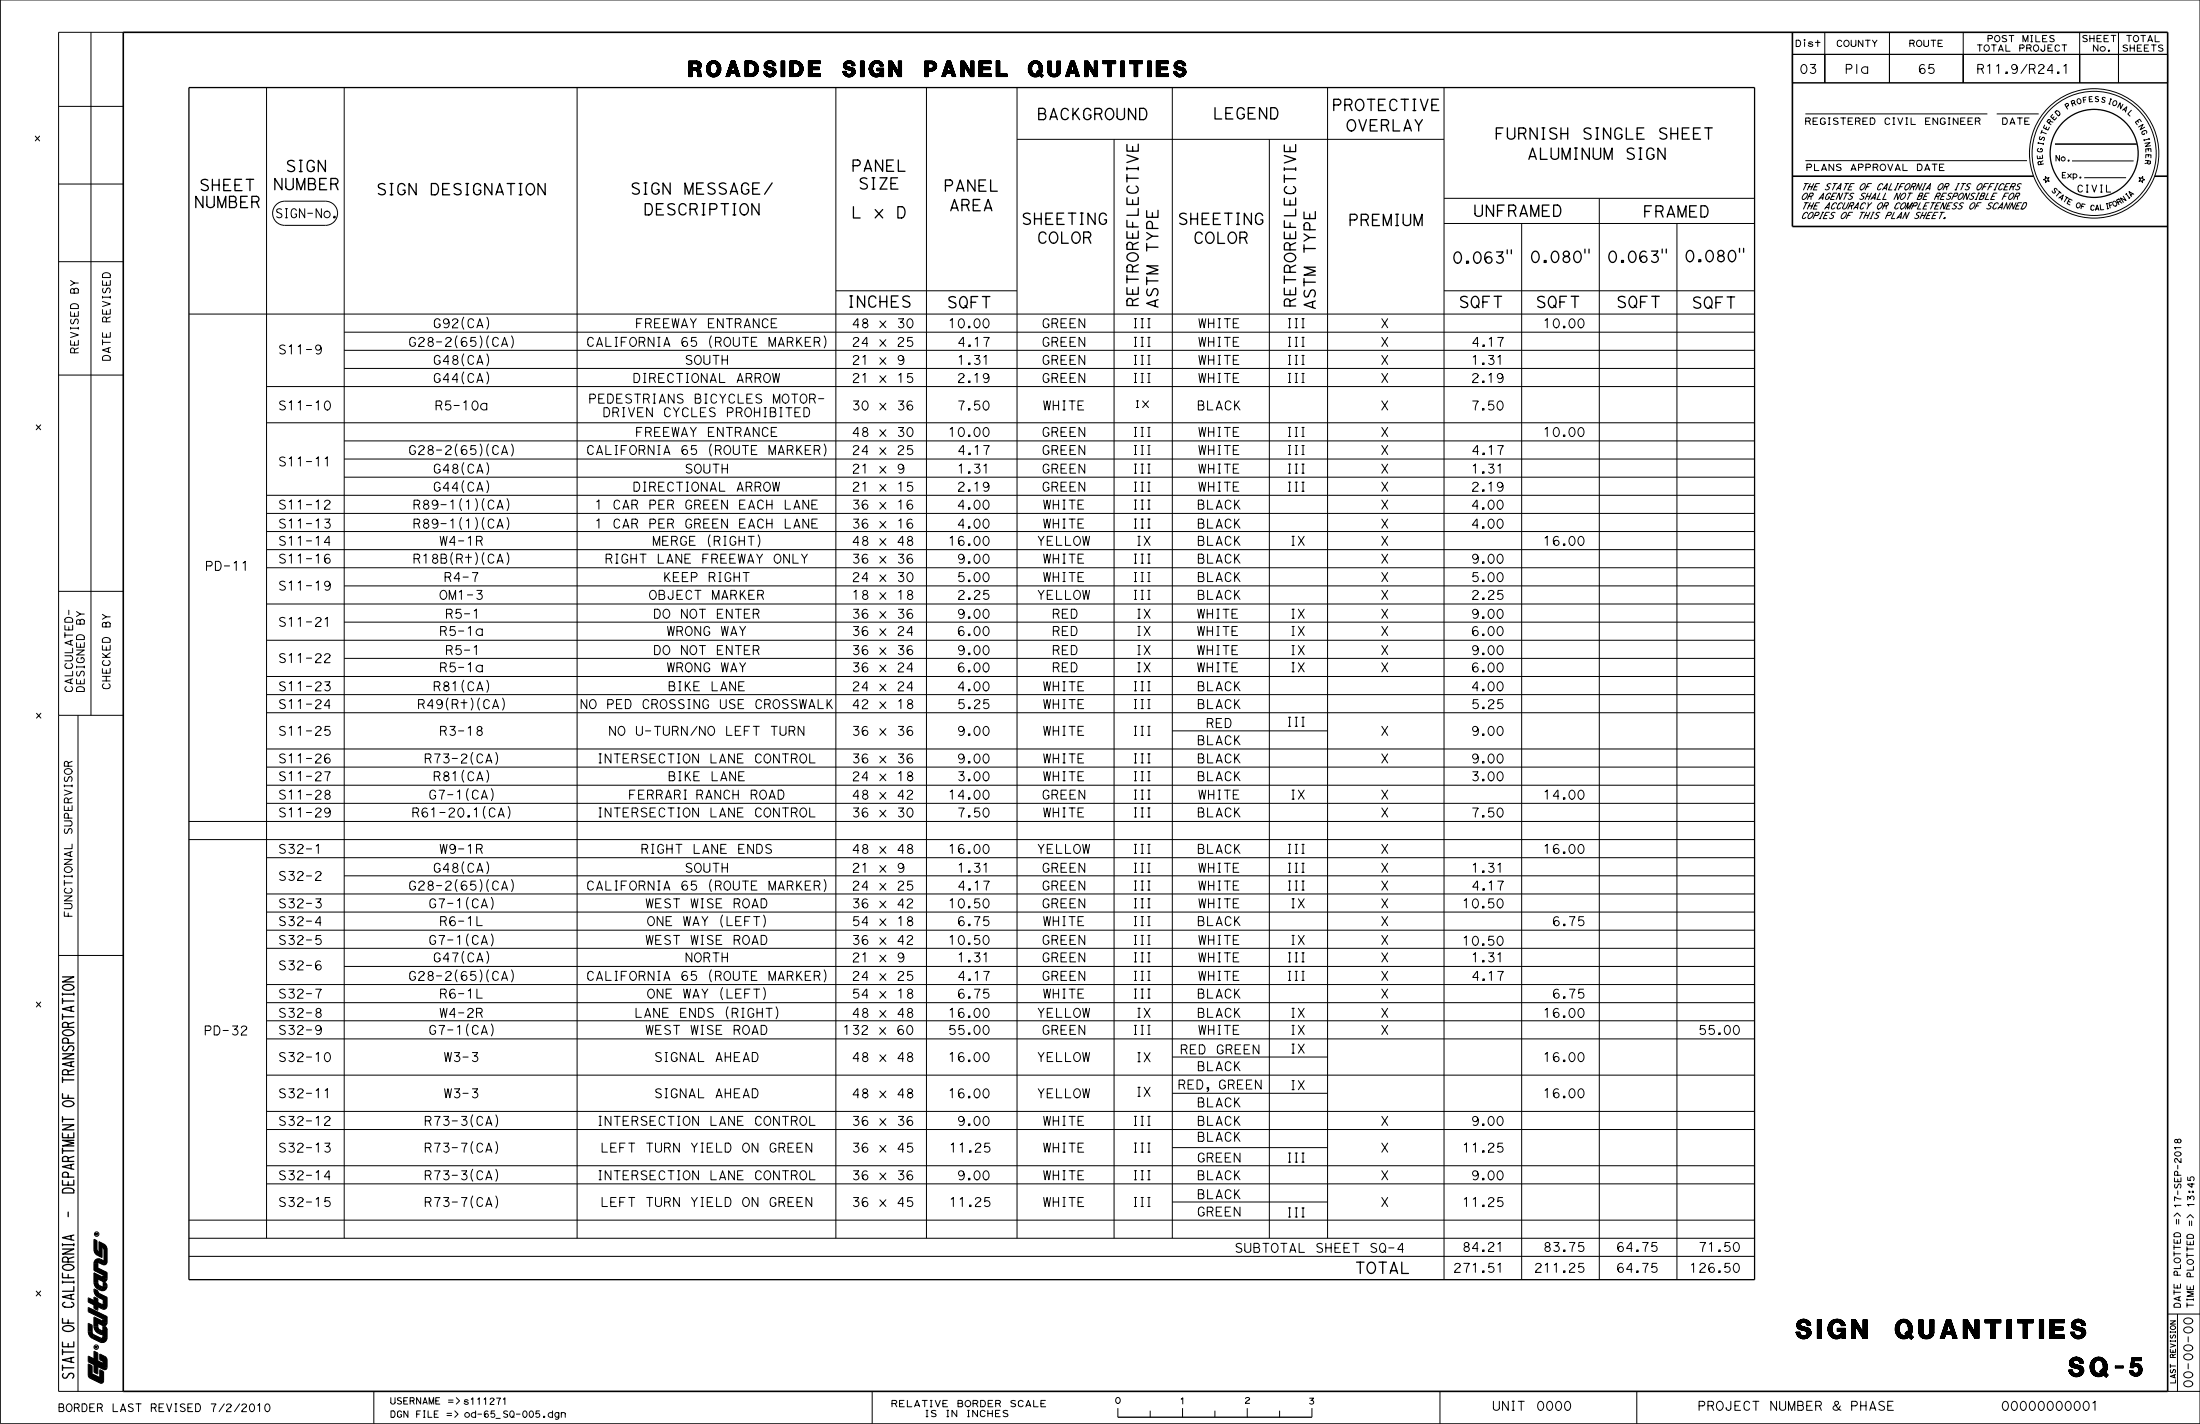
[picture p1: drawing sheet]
<svg xmlns="http://www.w3.org/2000/svg" width="432mm" height="279mm" viewBox="0 0 432 279" stroke-linecap="round" stroke-linejoin="round" font-family="sans-serif">
<g fill="none" stroke="#000" stroke-width=".2">
<path d="M.1 0h431.7v279.3h-431.7zM17.9 6.3v134M24.2 6.3h-12.7v266.7h12.7M52.3 17.2v225.8M67.6 17.2v225.8M113.3 17.2v225.8M164.1 17.2v225.8M181.8 17.2v225.8M199.6 17.2v225.8M230.1 17.2v225.8M260.6 17.2v225.8M283.4 17.2v233.9"/>
<path d="M351.8 10.7h73.6v5.6h-73.6zM354.2 8.2v.9M358.2 6.3v10M370.9 6.3v10M385.3 6.3v10M408.2 6.3v10M415.8 6.3v10M11.5 20.9h12.7M11.5 36.1h12.7M199.6 27.3h83.8M218.7 27.3v215.7M249.1 27.3v215.7"/>
<path d="M283.4 38.9h61M313.9 38.9v212.2M354.3 22.4h35.8M354.3 31.5h43.5M391.9 22.4h8.2M401.5 34.6l.2 .4 .5-.2-.3 .4 .3 .4-.4-.1-.3 .3v-.4l-.5-.2 .5-.1zM403.3 28.3h16.1M406.7 31.6h12.1M409.1 34.9h8.2M419.8 34.8l.5 .2 .3-.4-.1 .5 .5 .2-.5 .1v.4l-.2-.3-.5 .1 .3-.4zM11.5 51.3h12.7M54.2 40.2l.6-.5 1.1-.2h8a2.37 2.37 0 0 1 2.4 2.3 2.37 2.37 0 0 1-2.4 2.4h-8a2.37 2.37 0 0 1-2.2-1.5 2.37 2.37 0 0 1 .5-2.5z"/>
<path d="M164.1 57.1h35.5M283.4 43.9h61M283.4 57.1h61M298.7 43.9v207.2M329.1 43.9v207.2M11.5 73.6h12.7M37.1 61.6h307.3M52.3 75.8h292.1M67.6 72.3h276.8M67.6 65.2h276.8M67.6 68.7h276.8M89.7 65.9a2.22 2.22 0 0 0 0 2.3"/>
<path d="M91 62.2a2.22 2.22 0 0 0 0 2.4M91 69.4a2.22 2.22 0 0 0 0 2.4M91 73a2.22 2.22 0 0 0 0 2.3M94.2 65.9a2.22 2.22 0 0 1 0 2.4M95.6 62.2a2.22 2.22 0 0 1 0 2.4M95.6 69.4a2.22 2.22 0 0 1 0 2.4M95.6 73a2.22 2.22 0 0 1 0 2.3M95.9 65.9a2.22 2.22 0 0 0 0 2.3M100.4 65.9a2.22 2.22 0 0 1 0 2.4M139.6 65.9a2.22 2.22 0 0 0 0 2.3M161.8 65.9a2.22 2.22 0 0 1 0 2.4M52.3 97.2h292.1"/>
<path d="M52.3 83h292.1M67.6 86.5h276.8M67.6 93.6h276.8M67.6 90.1h276.8M89.7 87.1a2.22 2.22 0 0 0 0 2.4M90.6 97.8a2.22 2.22 0 0 0 0 2.4M91 90.8a2.22 2.22 0 0 0 0 2.3M91 94.3a2.22 2.22 0 0 0 0 2.4M93.4 97.8a2.22 2.22 0 0 1 0 2.4M94.2 87.1a2.22 2.22 0 0 1 0 2.4M95 97.8a2.22 2.22 0 0 0 0 2.4M95.6 90.8a2.22 2.22 0 0 1 0 2.3"/>
<path d="M95.6 94.3a2.22 2.22 0 0 1 0 2.4M95.9 87.1a2.22 2.22 0 0 0 0 2.4M99.5 97.8a2.22 2.22 0 0 1 0 2.4M100.4 87.1a2.22 2.22 0 0 1 0 2.4M139.6 87.1a2.22 2.22 0 0 0 0 2.4M161.8 87.1a2.22 2.22 0 0 1 0 2.4M11.5 116h12.7M52.3 111.4h292.1M52.3 107.8h292.1M52.3 104.3h292.1M52.3 118.5h292.1M52.3 100.7h292.1"/>
<path d="M67.6 115h276.8M88.8 108.4a2.22 2.22 0 0 0 0 2.4M90.6 101.6a2.22 2.22 0 0 0 0 2.3M93.4 101.6a2.22 2.22 0 0 1 0 2.3M93.4 108.4a2.22 2.22 0 0 1 0 2.4M95 101.6a2.22 2.22 0 0 0 0 2.3M95 108.4a2.22 2.22 0 0 0 0 2.4M99.5 101.6a2.22 2.22 0 0 1 0 2.3M99.5 108.4a2.22 2.22 0 0 1 0 2.4M139.4 104.9a2.22 2.22 0 0 0 0 2.4M148.8 104.9a2.22 2.22 0 0 1 0 2.4M52.3 136.3h292.1"/>
<path d="M52.3 125.6h292.1M52.3 132.7h292.1M52.3 139.8h292.1M67.6 129.2h276.8M67.6 122.1h276.8M87.9 137a2.22 2.22 0 0 0 0 2.3M91 133.5a2.22 2.22 0 0 0 0 2.3M92.5 137a2.22 2.22 0 0 1 0 2.3M94.1 137a2.22 2.22 0 0 0 0 2.3M95.6 133.5a2.22 2.22 0 0 1 0 2.3M98.6 137a2.22 2.22 0 0 1 0 2.3M11.5 140.3h12.7"/>
<path d="M15.3 140.3v132.7M52.3 150.5h292.1M52.3 147h292.1M52.3 157.6h292.1M52.3 154.1h292.1M91 151.1a2.22 2.22 0 0 0 0 2.4M91.9 154.7a2.22 2.22 0 0 0 0 2.4M92.8 147.6a2.22 2.22 0 0 0 0 2.4M95.2 158.2a2.22 2.22 0 0 0 0 2.4M95.6 151.1a2.22 2.22 0 0 1 0 2.4M96.4 154.7a2.22 2.22 0 0 1 0 2.4M97.3 147.6a2.22 2.22 0 0 1 0 2.4"/>
<path d="M99.7 158.2a2.22 2.22 0 0 1 0 2.4M230.1 143.4h30.5M37.1 161.2h307.3M37.1 164.7h307.3M52.3 168.3h292.1M52.3 179h292.1M52.3 175.4h292.1M67.6 171.8h276.8M89.7 172.6a2.22 2.22 0 0 0 0 2.3M91 169.1a2.22 2.22 0 0 0 0 2.3M91.9 176.1a2.22 2.22 0 0 0 0 2.3M94.2 172.6a2.22 2.22 0 0 1 0 2.3"/>
<path d="M95.6 169.1a2.22 2.22 0 0 1 0 2.3M95.9 172.6a2.22 2.22 0 0 0 0 2.3M96.4 176.1a2.22 2.22 0 0 1 0 2.3M100.4 172.6a2.22 2.22 0 0 1 0 2.3M139.6 172.6a2.22 2.22 0 0 0 0 2.3M141.8 179.5a2.22 2.22 0 0 0 0 2.4M149.9 179.6a2.22 2.22 0 0 1 0 2.3M161.8 172.6a2.22 2.22 0 0 1 0 2.3M11.5 187.5h12.7M52.3 182.5h292.1M52.3 186.1h292.1M52.3 193.2h292.1"/>
<path d="M52.3 196.7h292.1M67.6 189.6h276.8M89.7 190.3a2.22 2.22 0 0 0 0 2.3M91 186.7a2.22 2.22 0 0 0 0 2.3M91.9 183.2a2.22 2.22 0 0 0 0 2.4M94.2 190.3a2.22 2.22 0 0 1 0 2.3M95.6 186.7a2.22 2.22 0 0 1 0 2.3M95.9 190.3a2.22 2.22 0 0 0 0 2.3M96.4 183.3a2.22 2.22 0 0 1 0 2.3M100.4 190.3a2.22 2.22 0 0 1 0 2.3M139.6 190.3a2.22 2.22 0 0 0 0 2.3M141.8 193.8a2.22 2.22 0 0 0 0 2.3"/>
<path d="M142.9 197.5a2.22 2.22 0 0 0 0 2.4M149.9 193.8a2.22 2.22 0 0 1 0 2.3M152.3 197.6a2.22 2.22 0 0 1 0 2.3M161.8 190.3a2.22 2.22 0 0 1 0 2.3M52.3 200.3h292.1M52.3 203.8h292.1M52.3 211h292.1M52.3 218.1h292.1M91.9 200.9a2.22 2.22 0 0 0 0 2.3M92.8 218.7a2.22 2.22 0 0 0 0 2.4M96.4 200.9a2.22 2.22 0 0 1 0 2.3M97.3 218.8a2.22 2.22 0 0 1 0 2.3"/>
<path d="M230.1 207.4h30.5M230.1 214.5h30.5M37.1 239.4h307.3M52.3 228.7h292.1M52.3 232.3h292.1M52.3 221.6h292.1M92.8 224a2.22 2.22 0 0 0 0 2.3M92.8 229.4a2.22 2.22 0 0 0 0 2.4M92.8 234.7a2.22 2.22 0 0 0 0 2.3M97.3 224a2.22 2.22 0 0 1 0 2.3M97.3 229.4a2.22 2.22 0 0 1 0 2.4M97.3 234.7a2.22 2.22 0 0 1 0 2.3"/>
<path d="M230.1 235.8h30.5M230.1 225.2h30.5M426.7 238.6l.6-.6 .7 .6M429.2 238.9l.7-.6 .6 .6M18.4 249.7l.8 1.3M18.4 249.3l1.8 .9M18.4 249.7l1.5 .8 .3-.1v-.2M18.4 249.7v1.9a1.69 1.69 0 0 0 2.2 1.5l.4-.4v-.4M18.4 255.2l-1.1-.6v.9l1.1 .5M18.4 255.2v-.7l.8 .3v.8M18.4 256v.7l.8 .4v-.7M18.4 255.2l.8 1.2"/>
<path d="M19.2 253.3l-.8-.4a1.6 1.6 0 0 0 .9 1.6l.9 .5M19.2 251l.1 .9 .8 .6 .1-.1v-.9M19.2 253.3l.4 .5 1.4 .7M19.2 255.6l.8 .3 .2-.1M19.2 255.6l-.8 .4M19.2 248.8l-.8 .5M19.2 251l1.4 .6 .4 .7M19.2 248.8l1.8 .9M19.4 245.6l-.2-.2-.2-.3v-1.7l-.6-.3v2.1a1.2 1.2 0 0 0 .7 1.1l.9 .4M19.4 243.6v2M19.4 245.6l.6 1.1M19.4 243.6l.6 1.2"/>
<path d="M19.4 243.6a1.78 1.78 0 0 1 1.6 1.5v2.7l-.3 .3-.3 .1-1.1-.5-.1 1.1M20 244.8l.3 .1 .1 .4v1.9l-.2 .1a1.13 1.13 0 0 0-1.6 0l-.2 .6v1.4M20 244.8v1.9M20.2 258.8v.2l-.3 .1-1.5-.7v1.8a1.78 1.78 0 0 0 1.8 1.7v.5l-.4 .2-1.4-.7-.3-.5M20.2 255v.8M20.4 252v.1M20.4 250.1v.2M20.7 252.3v.1M20.9 252.3v.1M21 258.3l-3.7-1.8v.9l2.9 1.4M21 258.3l-.8 .5M21 249.7l-.8 .5"/>
<path d="M21 254.5l-.8 .5M21 258.3v1.4l-.5 .4h-.3M21 254.5v1.8l-.1 .4-.6 .2-1.1-.5M21 249.7v1.4l-.5 .4-.3-.1M37.1 243h307.3M37.1 246.5h307.3M425.4 257.8h6.4M427.4 257.8v15.2M17.3 266.1l1.1 .5v-1.5l.8 .4v1.5l1 .5v-.4l-.6-.3v-1.1l1 .5 .4 .4v.2l-.1 1.8-.4 .2-1.3-.7v1.5l-.8-.4v-1.4l-1.1-.6zM18.1 269.5v-1.5l-.8-.4v2.2l.2 .5 2.3 1.1 .3-.1 .2-.4M19.6 270.2v-1.5l.7 .4v1.8M20.2 260.1v.8l-.3 .2a.83 .83 0 0 1-.7-.8"/>
<path d="M20.6 260.3l-1.4-.7v.7M20.6 260.3l.4 .4v1.8a.94 .94 0 0 1-1.3 .8l-1.5-.7a1.5 1.5 0 0 1-.9-1.3v-1.7l.8 .4v1.4M20.6 260.3l.4 .6M20.7 268.3l-.2 .2M73.4 273.1v6.2M171.2 273v6.3M219.4 276.3v1.8M225.8 276.8v1.3M232.1 276.3v1.8M238.4 276.8v1.3M244.8 276.3v1.8M251.1 276.8v1.3"/>
<path d="M257.5 276.3v1.8M282.6 273v6.3M321.3 273v6.3M425.4 273h6.4"/>
<circle cx="354.2" cy="7.8" r=".09"/>
<circle cx="411" cy="30.1" r="12.7"/>
<circle cx="411" cy="30.1" r="12.2"/>
<circle cx="19" cy="242.1" r=".44"/>
<circle cx="18.9" cy="264.3" r=".44"/>
</g>
<g fill="none" stroke="#000" stroke-width=".32">
<path d="M24.2 6.3h401.2v266.7h-401.2zM351.8 6.3v38.1h73.6M351.8 34.6h47.3M422.9 34.6h2.5M17.4 256.9l3.3 1.6v1l-.1 .3h-.3l-1.4-.7M17.4 257.1l3.1 1.5v.9l-.1 .2-1.5-.8M17.4 255l3.3 1.6M17.4 255.2l3.2 1.5M17.6 259.9v1.4a1.21 1.21 0 0 0 .7 1l1.5 .8 .6-.1 .3-.5v-1.6l-.2-.3-.2-.1M17.8 260v1.3a1.03 1.03 0 0 0 .6 .9l1.5 .7h.4l.2-.4v-1.6l-.2-.2M18.6 253.1l.5 .2 .4 .6 1.4 .7v1.7l-.1 .3-.3 .2-1.4-.6v.7l-.5-.2v-.7l-1.2-.6v-.6l1.2 .6v-.7l.5 .2v.7l1 .5 .3-.3v-.9a2.04 2.04 0 0 1-1.8-1.7zM18.7 243.4v1.8a.96 .96 0 0 0 .5 .9l.7 .3"/>
<path d="M18.7 258.7v1.5a1.38 1.38 0 0 0 1.6 1.3M18.7 253.2a1.2 1.2 0 0 0 .7 1.1l1.1 .5v1.7M18.7 254.8v1.9M18.7 251.6a1.42 1.42 0 0 0 1.7 1.3l.3-.5M18.8 243.5v2a1.36 1.36 0 0 0 1.1 .8M18.9 245.2l.2 .5 .8 .5M18.9 258.8v1.4a1.16 1.16 0 0 0 1.4 1.1M18.9 253.3l.4 .7 1.4 .7v1.9M18.9 254.8v2M18.9 251.6a1.16 1.16 0 0 0 1.6 1v-.3M19.4 247.6l1 .5 .4-.2 .1-2.8a1.42 1.42 0 0 0-1.3-1.3v2a.79 .79 0 0 1-.7-.7v-1.6l-.3-.2v1.9a1.41 1.41 0 0 0 1.3 1.3v-1.9a.79 .79 0 0 1 .7 .7v1.9l-.2 .2h-.2a1.1 1.1 0 0 0-1.3-.2l-.3 .4v1.6l1.8 .9M19.4 247.6h-.1l-.2 .2v1.1l1.8 .9v1.1l-.1 .3-.4 .1-1.3-.5v.9a.99 .99 0 0 0 1.2 .8l.1-.8 .3 .2 .2 .4"/>
<path d="M19.6 244.3l.9 .5 .2 .5M19.6 244.1l1 .6 .2 .6M19.6 244.1l1 .5M19.6 244l1.1 .5M19.7 244.3v1.8M19.8 244.4v1.7M20.3 247.9l-.8-.4a.41 .41 0 0 0-.6 .4v1.1l1.8 .9v1l-.1 .2h-.3l-1.4-.6v1.2M20.4 244.4l.3 .4 .2 .5M20.4 250.3a.34 .34 0 0 1-.5 .3l-1.3-.7v1.7a1.57 1.57 0 0 0 1.9 1.4l.4-.6M20.4 251.9l.3 .4M20.4 252.1l.1 .2M20.5 258.9l-.2 .4-.5 .1"/>
<path d="M20.5 255.8l-.2 .4h-.4M20.5 250.3l-.2 .4h-.5M20.5 247.6l-.1 .1-1-.4-.4 .1-.2 .3-.1 1.4 1.8 .9v.9l-.1 .1-1.7-.8v1.5M20.7 258.9a.67 .67 0 0 1-1 .6M20.7 245.1v2.5M20.7 255.8l-.3 .5-.6 .1M20.7 250.3a.67 .67 0 0 1-1 .6M20.7 247.6l-.1 .2-.3 .1M20.7 247.2l-.2 .4h-.4M20.8 245.1v2.5M17.4 266.8l3.2 1.6M17.4 269.8l.3 .5"/>
<path d="M17.4 266.4l3 1.5v-1l-.7-.3M17.4 267.8l.6 .3M17.4 267.1l1.2 .6M17.4 266.3l1.2 .5M17.4 267l3.1 1.5 .2-.2M17.6 267.9l.1 2.2 2.1 1M17.6 270l2.3 1.1M17.7 267.9v2l2.3 1.1v-1.9M17.7 270.3l2 1a.35 .35 0 0 0 .5-.4M17.8 268v1.8l2 .9v-1.7M18 269.7l1.7 .8M18 269.6l1.7 .8"/>
<path d="M18.6 265.3l.5 .3M18.6 269.2l.5 .2M18.7 265.4v3.8M18.8 265.4v3.9M19 265.5v3.8M19.1 267.1l1.3 .6M19.7 266l.9 .5 .2 .3M19.7 266.3l.9 .4v1.6l-3.2-1.6M19.7 265.9l.8 .4M19.7 266.7l.7 .3M19.7 266.4l.8 .4v1.3l-3.1-1.5M19.7 266.1l1 .5"/>
<path d="M19.7 268.9l.5 .3v1.7M20.1 269.1v1.9M20.1 270.9l-.1 .2h-.3M20.3 260.9a.31 .31 0 0 1-.4 .3 .95 .95 0 0 1-.8-.9v-.9l1.3 .6 .4-.2 .1-1.4-3.5-1.7v.6l2.9 1.4a.39 .39 0 0 1 0 .4 .39 .39 0 0 1-.5 .1l-1.2-.6v1.6a1.58 1.58 0 0 0 1.7 1.5M20.5 262.3l-.3 .5h-.5M20.5 260.4l-.2-.1v2a.41 .41 0 0 1-.6 .4l-1.6-.9-.1-.4v-1.3l-.6-.3a2.46 2.46 0 0 0 .5 2.5l1.8 .9a.81 .81 0 0 0 1.2-.7v-1.6l-.3-.5M20.5 266.3l.4 .5v1.5a.32 .32 0 0 1-.5 .3l-1.3-.7"/>
</g>
<g fill="none" stroke="#000" stroke-width=".25">
<path d="M37.1 17.2h307.3v233.9h-307.3zM295.8 49v.8M296.6 49v.8M311.1 48.9v.7M311.9 48.9v.7M326.2 48.9v.7M327 48.9v.7M341.4 48.7v.8M342.2 48.7v.8M12.3 194.9v.4M12.3 195.9v1M12.3 199v1"/>
<path d="M12.3 199.5h2.2M12.3 196.4h2.2M12.3 195.1h2.2M12.3 191.7h2.2l-2.2 1h2.2M12.4 193.5l.2-.2a1.4 1.4 0 0 1 1.9 .4 1.37 1.37 0 0 1-2.2 .1zM13.9 197.6v.8M14.5 194.9v.4M14.5 197.4l-2.2 .6 2.2 .5M12.3 214.6v.9h2.2M12.3 211.4v1M12.3 219.1v1M12.3 219.6h2.2"/>
<path d="M12.3 211.9h2.2M12.3 206.8h2.2l-2.2 1h2.2M12.4 216.3l.2-.2a1.4 1.4 0 0 1 1.9 .5 1.37 1.37 0 0 1-2.2 0zM12.4 202.4l.2-.2a1.4 1.4 0 0 1 1.9 .4 1.37 1.37 0 0 1-2.2 .1zM12.4 205.3a.53 .53 0 0 0 .2 .9 .53 .53 0 0 0 .7-.5 .57 .57 0 0 1 .8-.5 .57 .57 0 0 1 .1 1M13.4 210.2a.61 .61 0 0 0-.6-.3 .61 .61 0 0 0-.5 .3v.7h2.2M13.4 200.9a.61 .61 0 0 0-.6-.3 .61 .61 0 0 0-.5 .3v.7h2.2M13.4 214.9v.6M13.4 204.6v-.6a.62 .62 0 0 0-.6-.3 .62 .62 0 0 0-.5 .3v.6h2.2M13.9 208.4v.8M14.5 208.3l-2.2 .5 2.2 .5M14.5 209.9l-1.1 .3v.7"/>
<path d="M14.5 200.6l-1.1 .3v.7M12.3 225.3v1M12.3 225.8h2.2M12.3 220.7h2.2l-2.2 1h2.2M12.3 233.4a1.65 1.65 0 0 1 2.2 .2v.5h-2.2zM13.4 227.2a.61 .61 0 0 0-.6-.3 .61 .61 0 0 0-.5 .3v.7h2.2M13.4 237.8v.9M13.4 222.6v.6M13.4 231.9v.6M13.4 231v-.7a.62 .62 0 0 0-.6-.3 .62 .62 0 0 0-.5 .3v.7h2.2M13.9 228.5v.8M14.5 231.5v1h-2.2v-.9"/>
<path d="M14.5 228.4l-2.2 .5 2.2 .5M14.5 222.3v.9h-2.2v-.9M14.5 226.9l-1.1 .3v.7M14.5 223.7h-2.2l2.2 .6-2.2 .5h2.2M12.3 258.7v.9h2.2M12.3 249.8v.9h2.2M12.3 244v.4M12.3 251.4v.4M12.3 251.6h2.2M12.3 244.2h2.2M12.3 245.1h2.2l-2.2 1h2.2M12.4 248.4l.2-.2a1.4 1.4 0 0 1 1.9 .5 1.37 1.37 0 0 1-2.2 0z"/>
<path d="M12.7 255.5a.5 .5 0 0 0-.4 .7 .5 .5 0 0 0 .7 .3 1.13 1.13 0 0 0 1.5-.5l-.2-.3-.2-.2M13.4 247a.61 .61 0 0 0-.6-.4 .61 .61 0 0 0-.5 .4v.6h2.2M13.4 250.1v.6M13.4 259v.6M13.9 242.5v.7M13.9 254.1v.7M14.5 252.4v1h-2.2M14.5 244v.4M14.5 251.4v.4M14.5 253.9l-2.2 .6 2.2 .5M14.5 242.3l-2.2 .5 2.2 .6M14.5 246.6l-1.1 .4v.6"/>
<path d="M12.3 264.8v1M12.3 267.9v1M12.3 268.4h2.2M12.3 265.3h2.2M12.4 260.4l.2-.2a1.4 1.4 0 0 1 1.9 .5 1.37 1.37 0 0 1-2.2 0zM12.4 269.5a.53 .53 0 0 0 .2 .9 .53 .53 0 0 0 .7-.5 .57 .57 0 0 1 .8-.5 .57 .57 0 0 1 .1 1M13.4 263.6v.6M13.9 266.4v.8M14.5 266.3l-2.2 .5 2.2 .5M14.5 263.3v.9h-2.2v-.9M17.4 266.3v.8M17.4 267.8v2"/>
<path d="M18 268.1v1.6M18.6 265.3v3.9M19.1 265.6v3.8M19.7 265.9v.8M19.7 268.9v1.6M20.8 266.8l-.1 1.5M219.4 278.1h38.1"/>
<circle cx="411" cy="30.1" r="8.6"/>
</g>
<g font-size="3.7">
<text x="352.5" y="262.6">SIGN QUANTITIES</text>
<text x="406" y="270">SQ-5</text>
</g>
<text font-size="3" x="135.2" y="15">ROADSIDE SIGN PANEL QUANTITIES</text>
<g font-size="2.2">
<text x="203.5" y="23.5">BACKGROUND</text>
<text x="238" y="23.3">LEGEND</text>
<text x="261.4" y="21.7">PROTECTIVE</text>
<text x="264.1" y="25.7">OVERLAY</text>
<text x="293.3" y="27.3">FURNISH SINGLE SHEET</text>
<text x="56" y="33.7">SIGN</text>
<text x="167" y="33.6">PANEL</text>
<text x="299.7" y="31.3">ALUMINUM SIGN</text>
<text x="38" y="40.7">NUMBER</text>
<text x="39.1" y="37.4">SHEET</text>
<text x="53.5" y="37.2">NUMBER</text>
<text x="73.8" y="38.2">SIGN DESIGNATION</text>
<text x="123.7" y="38.1">SIGN MESSAGE/</text>
<text x="168.4" y="37.1">SIZE</text>
<text x="185.1" y="37.5">PANEL</text>
<text x="186.2" y="41.4">AREA</text>
<text x="126.2" y="42.2">DESCRIPTION</text>
<text x="167" y="42.8">L x D</text>
<text x="200.4" y="44">SHEETING</text>
<text x="203.5" y="47.7">COLOR</text>
<text x="231.1" y="44">SHEETING</text>
<text x="234.2" y="47.8">COLOR</text>
<text x="264.6" y="44.3">PREMIUM</text>
<text x="289.1" y="42.5">UNFRAMED</text>
<text x="322.4" y="42.6">FRAMED</text>
<text x="227.3" y="49.6" transform="rotate(-90 227.3 49.6)">TYPE</text>
<text x="258.2" y="49.9" transform="rotate(-90 258.2 49.9)">TYPE</text>
<text x="285" y="51.6">0.063&quot;</text>
<text x="300.2" y="51.5">0.080&quot;</text>
<text x="315.4" y="51.5">0.063&quot;</text>
<text x="330.6" y="51.3">0.080&quot;</text>
<text x="166.2" y="60.3">INCHES</text>
<text x="185.8" y="60.4">SQFT</text>
<text x="223.4" y="60.3" transform="rotate(-90 223.4 60.3)">RETROREFLECTIVE</text>
<text x="227.3" y="60.7" transform="rotate(-90 227.3 60.7)">ASTM</text>
<text x="254.3" y="60.4" transform="rotate(-90 254.3 60.4)">RETROREFLECTIVE</text>
<text x="258.2" y="60.9" transform="rotate(-90 258.2 60.9)">ASTM</text>
<text x="286.2" y="60.4">SQFT</text>
<text x="301.4" y="60.4">SQFT</text>
<text x="317.2" y="60.4">SQFT</text>
<text x="332" y="60.5">SQFT</text>
<text x="265.8" y="249.9">TOTAL</text>
</g>
<g font-size="1.8">
<text x="353.2" y="14.4">03</text>
<text x="362" y="14.4">Pla</text>
<text x="376.4" y="14.4">65</text>
<text x="387.9" y="14.4">R11.9/R24.1</text>
<text x="54" y="42.7">SIGN-No.</text>
<text x="84.9" y="64.3">G92(CA)</text>
<text x="124.6" y="64.3">FREEWAY ENTRANCE</text>
<text x="167.1" y="64.3">48 x 30</text>
<text x="186" y="64.3">10.00</text>
<text x="204.4" y="64.3">GREEN</text>
<text x="222.2" y="64.3">III</text>
<text x="235.1" y="64.3">WHITE</text>
<text x="252.5" y="64.3">III</text>
<text x="270.9" y="64.3">X</text>
<text x="302.8" y="64.3">10.00</text>
<text x="54.5" y="69.5">S11-9</text>
<text x="80.1" y="68">G28-2(65)(CA)</text>
<text x="84.9" y="71.5">G48(CA)</text>
<text x="115" y="68">CALIFORNIA 65 (ROUTE MARKER)</text>
<text x="134.3" y="71.5">SOUTH</text>
<text x="167.1" y="68">24 x 25</text>
<text x="167.1" y="71.5">21 x 9</text>
<text x="187.8" y="71.5">1.31</text>
<text x="187.9" y="68">4.17</text>
<text x="204.4" y="68">GREEN</text>
<text x="204.4" y="71.5">GREEN</text>
<text x="222.2" y="68">III</text>
<text x="222.2" y="71.5">III</text>
<text x="235.1" y="68">WHITE</text>
<text x="235.1" y="71.5">WHITE</text>
<text x="252.5" y="68">III</text>
<text x="252.5" y="71.5">III</text>
<text x="270.9" y="68">X</text>
<text x="270.9" y="71.5">X</text>
<text x="288.7" y="71.5">1.31</text>
<text x="288.8" y="68">4.17</text>
<text x="84.9" y="75">G44(CA)</text>
<text x="124.1" y="75">DIRECTIONAL ARROW</text>
<text x="167.1" y="75">21 x 15</text>
<text x="187.8" y="75">2.19</text>
<text x="204.4" y="75">GREEN</text>
<text x="222.2" y="75">III</text>
<text x="235.1" y="75">WHITE</text>
<text x="252.5" y="75">III</text>
<text x="270.9" y="75">X</text>
<text x="288.7" y="75">2.19</text>
<text x="54.5" y="80.4">S11-10</text>
<text x="85.3" y="80.4">R5-10a</text>
<text x="115.4" y="79.1">PEDESTRIANS BICYCLES MOTOR-</text>
<text x="118.2" y="81.8">DRIVEN CYCLES PROHIBITED</text>
<text x="167.1" y="80.4">30 x 36</text>
<text x="187.8" y="80.4">7.50</text>
<text x="204.6" y="80.4">WHITE</text>
<text x="234.9" y="80.4">BLACK</text>
<text x="270.9" y="80.4">X</text>
<text x="288.7" y="80.4">7.50</text>
<text x="80.1" y="89.2">G28-2(65)(CA)</text>
<text x="115" y="89.2">CALIFORNIA 65 (ROUTE MARKER)</text>
<text x="124.6" y="85.6">FREEWAY ENTRANCE</text>
<text x="167.1" y="85.6">48 x 30</text>
<text x="167.1" y="89.2">24 x 25</text>
<text x="186" y="85.6">10.00</text>
<text x="187.9" y="89.2">4.17</text>
<text x="204.4" y="85.6">GREEN</text>
<text x="204.4" y="89.2">GREEN</text>
<text x="222.2" y="85.6">III</text>
<text x="222.2" y="89.2">III</text>
<text x="235.1" y="85.6">WHITE</text>
<text x="235.1" y="89.2">WHITE</text>
<text x="252.5" y="85.6">III</text>
<text x="252.5" y="89.2">III</text>
<text x="270.9" y="85.6">X</text>
<text x="270.9" y="89.2">X</text>
<text x="288.8" y="89.2">4.17</text>
<text x="302.8" y="85.6">10.00</text>
<text x="54.5" y="91.4">S11-11</text>
<text x="84.9" y="92.8">G48(CA)</text>
<text x="134.3" y="92.8">SOUTH</text>
<text x="167.1" y="92.8">21 x 9</text>
<text x="187.8" y="92.8">1.31</text>
<text x="204.4" y="92.8">GREEN</text>
<text x="222.2" y="92.8">III</text>
<text x="235.1" y="92.8">WHITE</text>
<text x="252.5" y="92.8">III</text>
<text x="270.9" y="92.8">X</text>
<text x="288.7" y="92.8">1.31</text>
<text x="54.5" y="99.9">S11-12</text>
<text x="81" y="99.9">R89-1(1)(CA)</text>
<text x="84.9" y="96.4">G44(CA)</text>
<text x="116.7" y="99.9">1 CAR PER GREEN EACH LANE</text>
<text x="124.1" y="96.4">DIRECTIONAL ARROW</text>
<text x="167.1" y="96.4">21 x 15</text>
<text x="167.1" y="99.9">36 x 16</text>
<text x="187.8" y="99.9">4.00</text>
<text x="187.8" y="96.4">2.19</text>
<text x="204.4" y="96.4">GREEN</text>
<text x="204.6" y="99.9">WHITE</text>
<text x="222.2" y="96.4">III</text>
<text x="222.2" y="99.9">III</text>
<text x="234.9" y="99.9">BLACK</text>
<text x="235.1" y="96.4">WHITE</text>
<text x="252.5" y="96.4">III</text>
<text x="270.9" y="96.4">X</text>
<text x="270.9" y="99.9">X</text>
<text x="288.7" y="99.9">4.00</text>
<text x="288.7" y="96.4">2.19</text>
<text x="54.5" y="103.6">S11-13</text>
<text x="54.5" y="107">S11-14</text>
<text x="81" y="103.6">R89-1(1)(CA)</text>
<text x="86.2" y="107">W4-1R</text>
<text x="116.7" y="103.6">1 CAR PER GREEN EACH LANE</text>
<text x="128" y="107">MERGE (RIGHT)</text>
<text x="167.1" y="103.6">36 x 16</text>
<text x="167.1" y="107">48 x 48</text>
<text x="186" y="107">16.00</text>
<text x="187.8" y="103.6">4.00</text>
<text x="203.5" y="107">YELLOW</text>
<text x="204.6" y="103.6">WHITE</text>
<text x="222.2" y="103.6">III</text>
<text x="222.9" y="107">IX</text>
<text x="234.9" y="103.6">BLACK</text>
<text x="234.9" y="107">BLACK</text>
<text x="253.1" y="107">IX</text>
<text x="270.9" y="103.6">X</text>
<text x="270.9" y="107">X</text>
<text x="288.7" y="103.6">4.00</text>
<text x="302.8" y="107">16.00</text>
<text x="40.2" y="111.9">PD-11</text>
<text x="54.5" y="110.5">S11-16</text>
<text x="81" y="110.5">R18B(Rt)(CA)</text>
<text x="118.7" y="110.5">RIGHT LANE FREEWAY ONLY</text>
<text x="167.1" y="110.5">36 x 36</text>
<text x="187.8" y="110.5">9.00</text>
<text x="204.6" y="110.5">WHITE</text>
<text x="222.2" y="110.5">III</text>
<text x="234.9" y="110.5">BLACK</text>
<text x="270.9" y="110.5">X</text>
<text x="288.7" y="110.5">9.00</text>
<text x="54.5" y="115.8">S11-19</text>
<text x="86.2" y="117.6">OM1-3</text>
<text x="87.1" y="114.1">R4-7</text>
<text x="127.3" y="117.6">OBJECT MARKER</text>
<text x="130.1" y="114.1">KEEP RIGHT</text>
<text x="167.1" y="114.1">24 x 30</text>
<text x="167.1" y="117.6">18 x 18</text>
<text x="187.8" y="114.1">5.00</text>
<text x="187.8" y="117.6">2.25</text>
<text x="203.5" y="117.6">YELLOW</text>
<text x="204.6" y="114.1">WHITE</text>
<text x="222.2" y="114.1">III</text>
<text x="222.2" y="117.6">III</text>
<text x="234.9" y="114.1">BLACK</text>
<text x="234.9" y="117.6">BLACK</text>
<text x="270.9" y="114.1">X</text>
<text x="270.9" y="117.6">X</text>
<text x="288.7" y="114.1">5.00</text>
<text x="288.7" y="117.6">2.25</text>
<text x="54.5" y="122.9">S11-21</text>
<text x="86.2" y="124.7">R5-1a</text>
<text x="87.3" y="121.3">R5-1</text>
<text x="128.2" y="121.3">DO NOT ENTER</text>
<text x="130.8" y="124.7">WRONG WAY</text>
<text x="167.1" y="121.3">36 x 36</text>
<text x="167.1" y="124.7">36 x 24</text>
<text x="187.8" y="121.3">9.00</text>
<text x="187.8" y="124.7">6.00</text>
<text x="206.4" y="121.3">RED</text>
<text x="206.4" y="124.7">RED</text>
<text x="222.9" y="121.3">IX</text>
<text x="222.9" y="124.7">IX</text>
<text x="234.8" y="121.3">WHITE</text>
<text x="234.8" y="124.7">WHITE</text>
<text x="253.1" y="124.7">IX</text>
<text x="253.1" y="121.3">IX</text>
<text x="270.9" y="121.3">X</text>
<text x="270.9" y="124.7">X</text>
<text x="288.7" y="121.3">9.00</text>
<text x="288.7" y="124.7">6.00</text>
<text x="54.5" y="130">S11-22</text>
<text x="86.2" y="131.8">R5-1a</text>
<text x="87.3" y="128.4">R5-1</text>
<text x="128.2" y="128.4">DO NOT ENTER</text>
<text x="130.8" y="131.8">WRONG WAY</text>
<text x="167.1" y="128.4">36 x 36</text>
<text x="167.1" y="131.8">36 x 24</text>
<text x="187.8" y="128.4">9.00</text>
<text x="187.8" y="131.8">6.00</text>
<text x="206.4" y="128.4">RED</text>
<text x="206.4" y="131.8">RED</text>
<text x="222.9" y="128.4">IX</text>
<text x="222.9" y="131.8">IX</text>
<text x="234.8" y="128.4">WHITE</text>
<text x="234.8" y="131.8">WHITE</text>
<text x="253.1" y="131.8">IX</text>
<text x="253.1" y="128.4">IX</text>
<text x="270.9" y="128.4">X</text>
<text x="270.9" y="131.8">X</text>
<text x="288.7" y="128.4">9.00</text>
<text x="288.7" y="131.8">6.00</text>
<text x="54.5" y="135.5">S11-23</text>
<text x="84.9" y="135.5">R81(CA)</text>
<text x="131" y="135.5">BIKE LANE</text>
<text x="167.1" y="135.5">24 x 24</text>
<text x="187.8" y="135.5">4.00</text>
<text x="204.6" y="135.5">WHITE</text>
<text x="222.2" y="135.5">III</text>
<text x="234.9" y="135.5">BLACK</text>
<text x="288.7" y="135.5">4.00</text>
<text x="54.5" y="139">S11-24</text>
<text x="81.8" y="139">R49(Rt)(CA)</text>
<text x="113.7" y="139">NO PED CROSSING USE CROSSWALK</text>
<text x="167.1" y="139">42 x 18</text>
<text x="187.8" y="139">5.25</text>
<text x="204.6" y="139">WHITE</text>
<text x="222.2" y="139">III</text>
<text x="234.9" y="139">BLACK</text>
<text x="236.6" y="142.8">RED</text>
<text x="252.5" y="142.5">III</text>
<text x="288.7" y="139">5.25</text>
<text x="54.5" y="144.3">S11-25</text>
<text x="54.5" y="149.7">S11-26</text>
<text x="83.2" y="149.7">R73-2(CA)</text>
<text x="86.2" y="144.3">R3-18</text>
<text x="117.1" y="149.7">INTERSECTION LANE CONTROL</text>
<text x="119.3" y="144.3">NO U-TURN/NO LEFT TURN</text>
<text x="167.1" y="144.3">36 x 36</text>
<text x="167.1" y="149.7">36 x 36</text>
<text x="187.8" y="144.3">9.00</text>
<text x="187.8" y="149.7">9.00</text>
<text x="204.6" y="144.3">WHITE</text>
<text x="204.6" y="149.7">WHITE</text>
<text x="222.2" y="144.3">III</text>
<text x="222.2" y="149.7">III</text>
<text x="234.9" y="146.1">BLACK</text>
<text x="234.9" y="149.7">BLACK</text>
<text x="270.9" y="144.3">X</text>
<text x="270.9" y="149.7">X</text>
<text x="288.7" y="144.3">9.00</text>
<text x="288.7" y="149.7">9.00</text>
<text x="54.5" y="153.2">S11-27</text>
<text x="84.9" y="153.2">R81(CA)</text>
<text x="131" y="153.2">BIKE LANE</text>
<text x="167.1" y="153.2">24 x 18</text>
<text x="187.8" y="153.2">3.00</text>
<text x="204.6" y="153.2">WHITE</text>
<text x="222.2" y="153.2">III</text>
<text x="234.9" y="153.2">BLACK</text>
<text x="288.7" y="153.2">3.00</text>
<text x="54.5" y="156.8">S11-28</text>
<text x="54.5" y="160.3">S11-29</text>
<text x="80.7" y="160.3">R61-20.1(CA)</text>
<text x="84" y="156.8">G7-1(CA)</text>
<text x="117.1" y="160.3">INTERSECTION LANE CONTROL</text>
<text x="123.3" y="156.8">FERRARI RANCH ROAD</text>
<text x="167.1" y="156.8">48 x 42</text>
<text x="167.1" y="160.3">36 x 30</text>
<text x="186" y="156.8">14.00</text>
<text x="187.8" y="160.3">7.50</text>
<text x="204.4" y="156.8">GREEN</text>
<text x="204.6" y="160.3">WHITE</text>
<text x="222.2" y="156.8">III</text>
<text x="222.2" y="160.3">III</text>
<text x="234.9" y="160.3">BLACK</text>
<text x="235.1" y="156.8">WHITE</text>
<text x="253.1" y="156.8">IX</text>
<text x="270.9" y="156.8">X</text>
<text x="270.9" y="160.3">X</text>
<text x="288.7" y="160.3">7.50</text>
<text x="302.8" y="156.8">14.00</text>
<text x="54.5" y="167.4">S32-1</text>
<text x="86.2" y="167.4">W9-1R</text>
<text x="125.7" y="167.4">RIGHT LANE ENDS</text>
<text x="167.1" y="167.4">48 x 48</text>
<text x="186" y="167.4">16.00</text>
<text x="203.5" y="167.4">YELLOW</text>
<text x="222.2" y="167.4">III</text>
<text x="234.9" y="167.4">BLACK</text>
<text x="252.5" y="167.4">III</text>
<text x="270.9" y="167.4">X</text>
<text x="302.8" y="167.4">16.00</text>
<text x="54.5" y="172.7">S32-2</text>
<text x="84.9" y="171.2">G48(CA)</text>
<text x="134.3" y="171.2">SOUTH</text>
<text x="167.1" y="171.2">21 x 9</text>
<text x="187.8" y="171.2">1.31</text>
<text x="204.4" y="171.2">GREEN</text>
<text x="222.2" y="171.2">III</text>
<text x="235.1" y="171.2">WHITE</text>
<text x="252.5" y="171.2">III</text>
<text x="270.9" y="171.2">X</text>
<text x="288.7" y="171.2">1.31</text>
<text x="54.5" y="178.1">S32-3</text>
<text x="80.1" y="174.6">G28-2(65)(CA)</text>
<text x="84" y="178.1">G7-1(CA)</text>
<text x="115" y="174.6">CALIFORNIA 65 (ROUTE MARKER)</text>
<text x="126.6" y="178.1">WEST WISE ROAD</text>
<text x="167.1" y="174.6">24 x 25</text>
<text x="167.1" y="178.1">36 x 42</text>
<text x="186" y="178.1">10.50</text>
<text x="187.9" y="174.6">4.17</text>
<text x="204.4" y="174.6">GREEN</text>
<text x="204.4" y="178.1">GREEN</text>
<text x="222.2" y="174.6">III</text>
<text x="222.2" y="178.1">III</text>
<text x="235.1" y="174.6">WHITE</text>
<text x="235.1" y="178.1">WHITE</text>
<text x="252.5" y="174.6">III</text>
<text x="253.1" y="178.1">IX</text>
<text x="270.9" y="174.6">X</text>
<text x="270.9" y="178.1">X</text>
<text x="286.9" y="178.1">10.50</text>
<text x="288.8" y="174.6">4.17</text>
<text x="54.5" y="181.6">S32-4</text>
<text x="54.5" y="185.3">S32-5</text>
<text x="84" y="185.3">G7-1(CA)</text>
<text x="86.2" y="181.6">R6-1L</text>
<text x="126.6" y="185.3">WEST WISE ROAD</text>
<text x="126.9" y="181.6">ONE WAY (LEFT)</text>
<text x="167.1" y="181.6">54 x 18</text>
<text x="167.1" y="185.3">36 x 42</text>
<text x="186" y="185.3">10.50</text>
<text x="187.8" y="181.6">6.75</text>
<text x="204.4" y="185.3">GREEN</text>
<text x="204.6" y="181.6">WHITE</text>
<text x="222.2" y="181.6">III</text>
<text x="222.2" y="185.3">III</text>
<text x="234.9" y="181.6">BLACK</text>
<text x="235.1" y="185.3">WHITE</text>
<text x="253.1" y="185.3">IX</text>
<text x="270.9" y="185.3">X</text>
<text x="270.9" y="181.6">X</text>
<text x="286.9" y="185.5">10.50</text>
<text x="304.6" y="181.6">6.75</text>
<text x="54.5" y="190.3">S32-6</text>
<text x="84.9" y="188.7">G47(CA)</text>
<text x="134.3" y="188.7">NORTH</text>
<text x="167.1" y="188.7">21 x 9</text>
<text x="187.8" y="188.7">1.31</text>
<text x="204.4" y="188.7">GREEN</text>
<text x="222.2" y="188.7">III</text>
<text x="235.1" y="188.7">WHITE</text>
<text x="252.5" y="188.7">III</text>
<text x="270.9" y="188.7">X</text>
<text x="288.7" y="188.7">1.31</text>
<text x="54.5" y="195.8">S32-7</text>
<text x="80.1" y="192.4">G28-2(65)(CA)</text>
<text x="86.2" y="195.8">R6-1L</text>
<text x="115" y="192.4">CALIFORNIA 65 (ROUTE MARKER)</text>
<text x="126.9" y="195.8">ONE WAY (LEFT)</text>
<text x="167.1" y="195.8">54 x 18</text>
<text x="167.1" y="192.4">24 x 25</text>
<text x="187.8" y="195.8">6.75</text>
<text x="187.9" y="192.4">4.17</text>
<text x="204.4" y="192.4">GREEN</text>
<text x="204.6" y="195.8">WHITE</text>
<text x="222.2" y="195.8">III</text>
<text x="222.2" y="192.4">III</text>
<text x="234.9" y="195.8">BLACK</text>
<text x="235.1" y="192.4">WHITE</text>
<text x="252.5" y="192.4">III</text>
<text x="270.9" y="195.8">X</text>
<text x="270.9" y="192.4">X</text>
<text x="288.8" y="192.4">4.17</text>
<text x="304.6" y="195.8">6.75</text>
<text x="40" y="203.1">PD-32</text>
<text x="54.5" y="199.6">S32-8</text>
<text x="54.5" y="203">S32-9</text>
<text x="84" y="203">G7-1(CA)</text>
<text x="86.2" y="199.6">W4-2R</text>
<text x="124.5" y="199.6">LANE ENDS (RIGHT)</text>
<text x="126.6" y="203">WEST WISE ROAD</text>
<text x="165.3" y="203">132 x 60</text>
<text x="167.1" y="199.6">48 x 48</text>
<text x="186" y="199.6">16.00</text>
<text x="186" y="203">55.00</text>
<text x="203.5" y="199.6">YELLOW</text>
<text x="204.4" y="203">GREEN</text>
<text x="222.2" y="203">III</text>
<text x="222.9" y="199.6">IX</text>
<text x="234.9" y="199.6">BLACK</text>
<text x="235.1" y="203">WHITE</text>
<text x="253.1" y="199.6">IX</text>
<text x="253.1" y="203">IX</text>
<text x="270.9" y="203">X</text>
<text x="270.9" y="199.6">X</text>
<text x="302.8" y="199.6">16.00</text>
<text x="333.3" y="203">55.00</text>
<text x="54.5" y="208.3">S32-10</text>
<text x="87" y="208.3">W3-3</text>
<text x="128.3" y="208.3">SIGNAL AHEAD</text>
<text x="167.1" y="208.3">48 x 48</text>
<text x="186" y="208.3">16.00</text>
<text x="203.5" y="208.3">YELLOW</text>
<text x="222.9" y="208.3">IX</text>
<text x="231.5" y="206.8">RED GREEN</text>
<text x="253.1" y="206.6">IX</text>
<text x="302.8" y="208.3">16.00</text>
<text x="54.5" y="215.4">S32-11</text>
<text x="87" y="215.4">W3-3</text>
<text x="128.3" y="215.4">SIGNAL AHEAD</text>
<text x="167.1" y="215.4">48 x 48</text>
<text x="186" y="215.4">16.00</text>
<text x="203.5" y="215.4">YELLOW</text>
<text x="222.9" y="215.1">IX</text>
<text x="231.1" y="213.7">RED, GREEN</text>
<text x="234.9" y="210.1">BLACK</text>
<text x="253.1" y="213.8">IX</text>
<text x="302.8" y="215.4">16.00</text>
<text x="54.5" y="220.8">S32-12</text>
<text x="83.2" y="220.8">R73-3(CA)</text>
<text x="117.1" y="220.8">INTERSECTION LANE CONTROL</text>
<text x="167.1" y="220.8">36 x 36</text>
<text x="187.8" y="220.8">9.00</text>
<text x="204.6" y="220.8">WHITE</text>
<text x="222.2" y="220.8">III</text>
<text x="234.9" y="217.2">BLACK</text>
<text x="234.9" y="220.8">BLACK</text>
<text x="270.9" y="220.8">X</text>
<text x="288.7" y="220.8">9.00</text>
<text x="54.5" y="226.1">S32-13</text>
<text x="83.2" y="226.1">R73-7(CA)</text>
<text x="117.8" y="226.1">LEFT TURN YIELD ON GREEN</text>
<text x="167.1" y="226.1">36 x 45</text>
<text x="186.2" y="226.1">11.25</text>
<text x="204.6" y="226.1">WHITE</text>
<text x="222.2" y="226.1">III</text>
<text x="234.9" y="223.9">BLACK</text>
<text x="270.9" y="226.1">X</text>
<text x="286.9" y="226.1">11.25</text>
<text x="54.5" y="231.5">S32-14</text>
<text x="83.2" y="231.5">R73-3(CA)</text>
<text x="117.1" y="231.5">INTERSECTION LANE CONTROL</text>
<text x="167.1" y="231.5">36 x 36</text>
<text x="187.8" y="231.5">9.00</text>
<text x="204.6" y="231.5">WHITE</text>
<text x="222.2" y="231.5">III</text>
<text x="234.9" y="231.5">BLACK</text>
<text x="234.9" y="228">GREEN</text>
<text x="252.5" y="228">III</text>
<text x="270.9" y="231.5">X</text>
<text x="288.7" y="231.5">9.00</text>
<text x="54.5" y="236.7">S32-15</text>
<text x="83.2" y="236.7">R73-7(CA)</text>
<text x="117.8" y="236.7">LEFT TURN YIELD ON GREEN</text>
<text x="167.1" y="236.7">36 x 45</text>
<text x="186.2" y="236.7">11.25</text>
<text x="204.6" y="236.7">WHITE</text>
<text x="222.2" y="236.7">III</text>
<text x="234.9" y="235.2">BLACK</text>
<text x="234.9" y="238.6">GREEN</text>
<text x="252.5" y="238.8">III</text>
<text x="270.9" y="236.7">X</text>
<text x="286.9" y="236.7">11.25</text>
<text x="242.3" y="245.7">SUBTOTAL SHEET SQ-4</text>
<text x="286.9" y="245.5">84.21</text>
<text x="302.8" y="245.5">83.75</text>
<text x="317.2" y="245.5">64.75</text>
<text x="333.3" y="245.5">71.50</text>
<text x="285.2" y="249.6">271.51</text>
<text x="301.1" y="249.6">211.25</text>
<text x="317.2" y="249.6">64.75</text>
<text x="331.5" y="249.6">126.50</text>
<text x="430.4" y="272.4" transform="rotate(-90 430.4 272.4)">00-00-00</text>
<text x="292.8" y="276.7">UNIT</text>
<text x="301.5" y="276.7">0000</text>
<text x="333.2" y="276.7">PROJECT NUMBER &amp; PHASE</text>
<text x="392.7" y="276.7">00000000001</text>
</g>
<g font-size="1.5">
<text x="15.4" y="57.8" transform="rotate(-90 15.4 57.8)">BY</text>
<text x="21.6" y="63.4" transform="rotate(-90 21.6 63.4)">REVISED</text>
<text x="15.4" y="69.5" transform="rotate(-90 15.4 69.5)">REVISED</text>
<text x="21.6" y="71" transform="rotate(-90 21.6 71)">DATE</text>
<text x="16.5" y="122.7" transform="rotate(-90 16.5 122.7)">BY</text>
<text x="21.6" y="123.3" transform="rotate(-90 21.6 123.3)">BY</text>
<text x="14.3" y="136" transform="rotate(-90 14.3 136)">CALCULATED-</text>
<text x="16.5" y="136" transform="rotate(-90 16.5 136)">DESIGNED</text>
<text x="21.6" y="135.4" transform="rotate(-90 21.6 135.4)">CHECKED</text>
<text x="14.1" y="163.8" transform="rotate(-90 14.1 163.8)">SUPERVISOR</text>
<text x="14.1" y="180.1" transform="rotate(-90 14.1 180.1)">FUNCTIONAL</text>
<text x="11.3" y="277">BORDER LAST REVISED 7/2/2010</text>
</g>
<text font-size="1.4" x="407.6" y="37.7">CIVIL</text>
<g font-size="1.3">
<text x="6.9" y="27.6">x</text>
<text x="354.1" y="24.4">REGISTERED CIVIL ENGINEER</text>
<text x="392.8" y="24.4">DATE</text>
<text x="354.4" y="33.5">PLANS APPROVAL DATE</text>
<text x="222.6" y="80">IX</text>
<text x="6.9" y="84.3">x</text>
<text x="7" y="140.9">x</text>
<text x="6.9" y="197.6">x</text>
<text x="430.6" y="237" transform="rotate(-90 430.6 237)">13:45</text>
<text x="428" y="240.4" transform="rotate(-90 428 240.4)">=&gt; 17-SEP-2018</text>
<text x="430.5" y="240.7" transform="rotate(-90 430.5 240.7)">=&gt;</text>
<text x="428" y="250.4" transform="rotate(-90 428 250.4)">PLOTTED</text>
<text x="430.5" y="250.7" transform="rotate(-90 430.5 250.7)">PLOTTED</text>
<text x="6.9" y="254.3">x</text>
<text x="428" y="256.7" transform="rotate(-90 428 256.7)">DATE</text>
<text x="430.5" y="256.7" transform="rotate(-90 430.5 256.7)">TIME</text>
<text x="76.5" y="275.5">USERNAME =&gt; s111271</text>
<text x="76.5" y="278.1">DGN FILE =&gt;</text>
<text x="91.1" y="278.1">od-65_SQ-005.dgn</text>
<text x="174.8" y="276">RELATIVE BORDER SCALE</text>
<text x="181.4" y="278">IS IN INCHES</text>
</g>
<g font-size="1.2">
<text x="352.3" y="9.1">Dist</text>
<text x="360.3" y="9.1">COUNTY</text>
<text x="374.6" y="9.1">ROUTE</text>
<text x="387.9" y="10.1">TOTAL PROJECT</text>
<text x="389.9" y="8.2">POST MILES</text>
<text x="408.5" y="8.2">SHEET</text>
<text x="410.6" y="10.1">No.</text>
<text x="416.4" y="10.1">SHEETS</text>
<text x="417.2" y="8.2">TOTAL</text>
<text x="353.4" y="41">THE ACCURACY OR COMPLETENESS OF SCANNED</text>
<text x="353.4" y="39.1">OR AGENTS SHALL NOT BE RESPONSIBLE FOR</text>
<text x="353.4" y="37.3">THE STATE OF CALIFORNIA OR ITS OFFICERS</text>
<text x="353.4" y="42.9">COPIES OF THIS PLAN SHEET.</text>
<text x="218.7" y="275.4">0</text>
<text x="231.5" y="275.5">1</text>
<text x="244.2" y="275.3">2</text>
<text x="256.7" y="275.5">3</text>
</g>
<g font-size="1.1">
<text x="403.3" y="31.6">No.</text>
<text x="404.6" y="34.9">Exp.</text>
</g>
<g font-size="1">
<text x="403.1" y="23.7" transform="rotate(-47 403.1 23.7)">E</text>
<text x="403.9" y="22.9" transform="rotate(-42 403.9 22.9)">D</text>
<text x="405.6" y="21.5" transform="rotate(-31 405.6 21.5)">P</text>
<text x="406.7" y="20.9" transform="rotate(-20 406.7 20.9)">R</text>
<text x="407.7" y="20.5" transform="rotate(-15 407.7 20.5)">O</text>
<text x="408.8" y="20.2" transform="rotate(-10 408.8 20.2)">F</text>
<text x="409.9" y="20" transform="rotate(-4 409.9 20)">E</text>
<text x="411" y="19.9" transform="rotate(1 411 19.9)">S</text>
<text x="412.3" y="20" transform="rotate(12 412.3 20)">S</text>
<text x="413.5" y="20.2" transform="rotate(17 413.5 20.2)">I</text>
<text x="414.4" y="20.5" transform="rotate(22 414.4 20.5)">O</text>
<text x="415.5" y="21" transform="rotate(28 415.5 21)">N</text>
<text x="416.5" y="21.5" transform="rotate(33 416.5 21.5)">A</text>
<text x="417.5" y="22.2" transform="rotate(44 417.5 22.2)">L</text>
<text x="419" y="23.8" transform="rotate(55 419 23.8)">E</text>
<text x="401" y="28.7" transform="rotate(-79 401 28.7)">I</text>
<text x="401.1" y="27.8" transform="rotate(-74 401.1 27.8)">S</text>
<text x="401.4" y="26.7" transform="rotate(-69 401.4 26.7)">T</text>
<text x="401.9" y="25.7" transform="rotate(-63 401.9 25.7)">E</text>
<text x="402.4" y="24.6" transform="rotate(-53 402.4 24.6)">R</text>
<text x="419.7" y="24.7" transform="rotate(60 419.7 24.7)">N</text>
<text x="420.2" y="25.7" transform="rotate(65 420.2 25.7)">G</text>
<text x="420.7" y="27" transform="rotate(76 420.7 27)">I</text>
<text x="421" y="27.9" transform="rotate(81 421 27.9)">N</text>
<text x="421.1" y="29" transform="rotate(87 421.1 29)">E</text>
<text x="400.8" y="30" transform="rotate(-85 400.8 30)">G</text>
<text x="400.9" y="31.2" transform="rotate(-96 400.9 31.2)">E</text>
<text x="401.1" y="32.3" transform="rotate(-101 401.1 32.3)">R</text>
<text x="421.1" y="31.3" transform="rotate(98 421.1 31.3)">R</text>
<text x="421.2" y="30.2" transform="rotate(92 421.2 30.2)">E</text>
<text x="402.6" y="37.4" transform="rotate(46 402.6 37.4)">S</text>
<text x="403.2" y="38.1" transform="rotate(41 403.2 38.1)">T</text>
<text x="404" y="38.8" transform="rotate(37 404 38.8)">A</text>
<text x="404.7" y="39.3" transform="rotate(32 404.7 39.3)">T</text>
<text x="405.5" y="39.8" transform="rotate(27 405.5 39.8)">E</text>
<text x="407.3" y="40.6" transform="rotate(18 407.3 40.6)">O</text>
<text x="408.3" y="40.9" transform="rotate(13 408.3 40.9)">F</text>
<text x="410.2" y="41.2" transform="rotate(4 410.2 41.2)">C</text>
<text x="411.1" y="41.3" transform="rotate(-1 411.1 41.3)">A</text>
<text x="412.1" y="41.2" transform="rotate(-6 412.1 41.2)">L</text>
<text x="413.2" y="41" transform="rotate(-10 413.2 41)">I</text>
<text x="414" y="40.9" transform="rotate(-15 414 40.9)">F</text>
<text x="414.8" y="40.6" transform="rotate(-24 414.8 40.6)">O</text>
<text x="415.7" y="40.2" transform="rotate(-29 415.7 40.2)">R</text>
<text x="416.6" y="39.8" transform="rotate(-34 416.6 39.8)">N</text>
<text x="417.5" y="39.2" transform="rotate(-38 417.5 39.2)">I</text>
<text x="418.2" y="38.7" transform="rotate(-43 418.2 38.7)">A</text>
<text x="427" y="266.5" transform="rotate(-90 427 266.5)">REVISION</text>
<text x="427" y="271.6" transform="rotate(-90 427 271.6)">LAST</text>
</g>
<g font-size=".5">
<text x="19.2" y="242.4" transform="rotate(-90 19.2 242.4)">R</text>
<text x="19.1" y="264.6" transform="rotate(-90 19.1 264.6)">R</text>
</g>
</svg>
